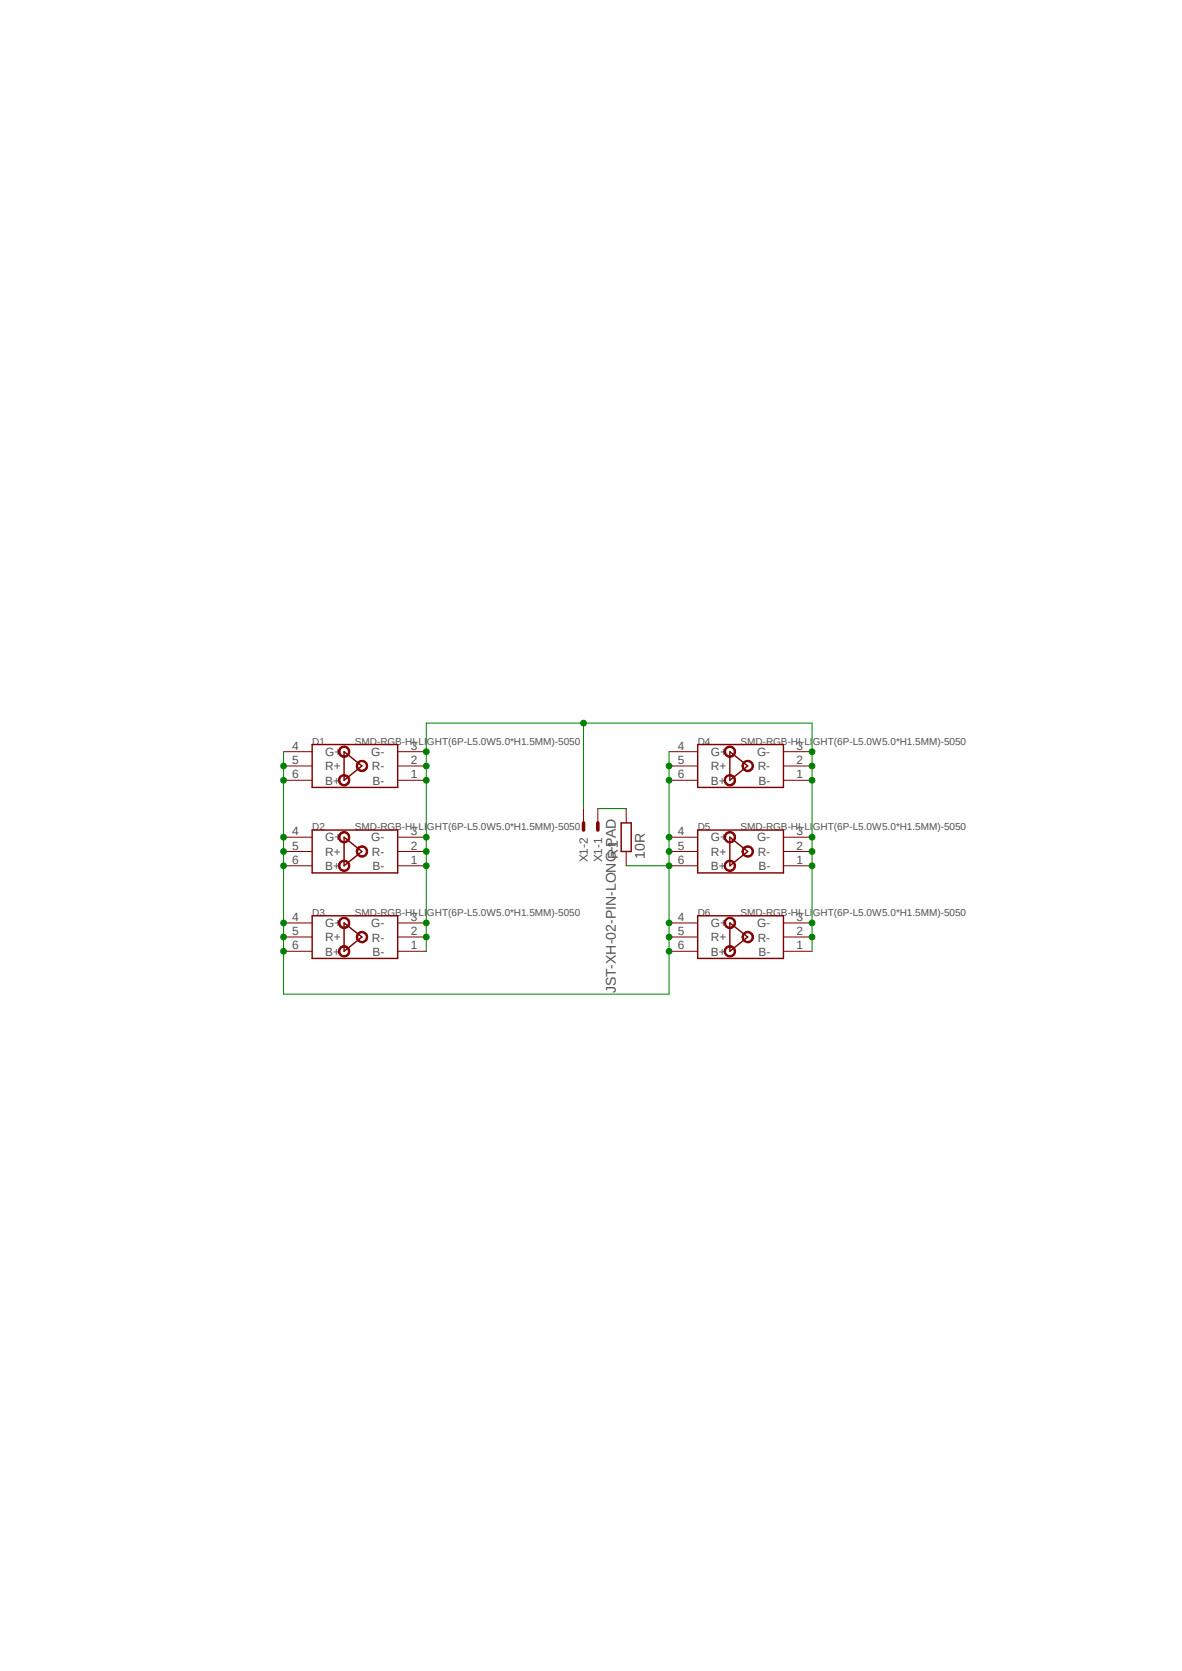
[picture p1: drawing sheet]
<svg xmlns="http://www.w3.org/2000/svg" width="210mm" height="297mm" viewBox="0 0 210 297" stroke-linecap="round" stroke-linejoin="round" font-family="sans-serif">
<path d="M46 127.5l127 50.1M173 127.5l-127 50.1" fill="none" stroke="#fff" stroke-width=".18"/>
<path d="M55.5 132.3h15.2v7.7h-15.2zM61.1 133.6l3.2 2.5-3.2 2.6z" fill="none" stroke="#800000" stroke-width=".25"/>
<path d="M60.5 132.8a1.03 1.03 0 0 1 1.5 .3 1.03 1.03 0 0 1-.6 1.5 1.03 1.03 0 0 1-1.3-1h.3a.77 .77 0 0 1 1-.8 .77 .77 0 0 1 .3 1.2 .77 .77 0 0 1-1.2-.1l-.1-.3h-.3l.1-.4z" fill-rule="evenodd" fill="#800000"/>
<path d="M60.5 132.8a1.03 1.03 0 0 1 1.5 .3 1.03 1.03 0 0 1-.6 1.5 1.03 1.03 0 0 1-1.3-1h.3a.77 .77 0 0 1 1-.8 .77 .77 0 0 1 .3 1.2 .77 .77 0 0 1-1.2-.1l-.1-.3h-.3l.1-.4z" fill="none" stroke="#800000" stroke-width=".18"/>
<path d="M60.5 137.9a1.03 1.03 0 0 1 1.5 .3 1.03 1.03 0 0 1-.6 1.5 1.03 1.03 0 0 1-1.3-1h.3a.77 .77 0 0 1 1-.8 .77 .77 0 0 1 .3 1.2 .77 .77 0 0 1-1.2-.1l-.1-.3h-.3l.1-.4z" fill-rule="evenodd" fill="#800000"/>
<path d="M60.5 137.9a1.03 1.03 0 0 1 1.5 .3 1.03 1.03 0 0 1-.6 1.5 1.03 1.03 0 0 1-1.3-1h.3a.77 .77 0 0 1 1-.8 .77 .77 0 0 1 .3 1.2 .77 .77 0 0 1-1.2-.1l-.1-.3h-.3l.1-.4z" fill="none" stroke="#800000" stroke-width=".18"/>
<path d="M63.6 135.4a1.03 1.03 0 0 1 1.6 .3 1.03 1.03 0 0 1-.6 1.4 1.03 1.03 0 0 1-1.3-1h.2a.77 .77 0 0 1 1-.7 .77 .77 0 0 1 .4 1.2 .77 .77 0 0 1-1.3-.2l-.1-.3h-.2l.1-.4z" fill-rule="evenodd" fill="#800000"/>
<path d="M50.4 136.1h5.1M50.4 133.6h5.1M50.4 138.7h5.1M63.6 135.4a1.03 1.03 0 0 1 1.6 .3 1.03 1.03 0 0 1-.6 1.4 1.03 1.03 0 0 1-1.3-1h.2a.77 .77 0 0 1 1-.7 .77 .77 0 0 1 .4 1.2 .77 .77 0 0 1-1.3-.2l-.1-.3h-.2l.1-.4zM70.7 136.1h5M70.7 133.6h5M70.7 138.7h5" fill="none" stroke="#800000" stroke-width=".18"/>
<path d="M55.5 147.5h15.2v7.7h-15.2zM61.1 148.8l3.2 2.5-3.2 2.6z" fill="none" stroke="#800000" stroke-width=".25"/>
<path d="M60.5 148a1.03 1.03 0 0 1 1.5 .3 1.03 1.03 0 0 1-.6 1.5 1.03 1.03 0 0 1-1.3-1h.3a.77 .77 0 0 1 1-.7 .77 .77 0 0 1 .3 1.2 .77 .77 0 0 1-1.2-.2l-.1-.3h-.3l.1-.4z" fill-rule="evenodd" fill="#800000"/>
<path d="M60.5 148a1.03 1.03 0 0 1 1.5 .3 1.03 1.03 0 0 1-.6 1.5 1.03 1.03 0 0 1-1.3-1h.3a.77 .77 0 0 1 1-.7 .77 .77 0 0 1 .3 1.2 .77 .77 0 0 1-1.2-.2l-.1-.3h-.3l.1-.4z" fill="none" stroke="#800000" stroke-width=".18"/>
<path d="M60.5 153.1a1.03 1.03 0 0 1 1.5 .3 1.03 1.03 0 0 1-.6 1.5 1.03 1.03 0 0 1-1.3-1h.3a.77 .77 0 0 1 1-.8 .77 .77 0 0 1 .3 1.2 .77 .77 0 0 1-1.2-.1l-.1-.3h-.3l.1-.4z" fill-rule="evenodd" fill="#800000"/>
<path d="M60.5 153.1a1.03 1.03 0 0 1 1.5 .3 1.03 1.03 0 0 1-.6 1.5 1.03 1.03 0 0 1-1.3-1h.3a.77 .77 0 0 1 1-.8 .77 .77 0 0 1 .3 1.2 .77 .77 0 0 1-1.2-.1l-.1-.3h-.3l.1-.4z" fill="none" stroke="#800000" stroke-width=".18"/>
<path d="M63.6 150.6a1.03 1.03 0 0 1 1.6 .3 1.03 1.03 0 0 1-.6 1.4 1.03 1.03 0 0 1-1.3-1h.2a.77 .77 0 0 1 1.1-.7 .77 .77 0 0 1 .3 1.2 .77 .77 0 0 1-1.3-.1l-.1-.4h-.2l.1-.4z" fill-rule="evenodd" fill="#800000"/>
<path d="M50.4 151.3h5.1M50.4 148.8h5.1M50.4 153.9h5.1M63.6 150.6a1.03 1.03 0 0 1 1.6 .3 1.03 1.03 0 0 1-.6 1.4 1.03 1.03 0 0 1-1.3-1h.2a.77 .77 0 0 1 1.1-.7 .77 .77 0 0 1 .3 1.2 .77 .77 0 0 1-1.3-.1l-.1-.4h-.2l.1-.4zM70.7 151.3h5M70.7 148.8h5M70.7 153.9h5" fill="none" stroke="#800000" stroke-width=".18"/>
<path d="M55.5 162.8h15.2v7.5h-15.2zM61.1 164l3.2 2.5-3.2 2.6z" fill="none" stroke="#800000" stroke-width=".25"/>
<path d="M60.5 163.3a1.03 1.03 0 0 1 1.5 .3 1.03 1.03 0 0 1-.6 1.4 1.03 1.03 0 0 1-1.3-1h.3a.77 .77 0 0 1 1-.7 .77 .77 0 0 1 .3 1.2 .77 .77 0 0 1-1.2-.2l-.1-.3h-.3l.1-.4z" fill-rule="evenodd" fill="#800000"/>
<path d="M60.5 163.3a1.03 1.03 0 0 1 1.5 .3 1.03 1.03 0 0 1-.6 1.4 1.03 1.03 0 0 1-1.3-1h.3a.77 .77 0 0 1 1-.7 .77 .77 0 0 1 .3 1.2 .77 .77 0 0 1-1.2-.2l-.1-.3h-.3l.1-.4z" fill="none" stroke="#800000" stroke-width=".18"/>
<path d="M60.5 168.3a1.03 1.03 0 0 1 1.5 .3 1.03 1.03 0 0 1-.6 1.5 1.03 1.03 0 0 1-1.3-1h.3a.77 .77 0 0 1 1-.8 .77 .77 0 0 1 .3 1.3 .77 .77 0 0 1-1.2-.2l-.1-.3h-.3z" fill-rule="evenodd" fill="#800000"/>
<path d="M60.5 168.3a1.03 1.03 0 0 1 1.5 .3 1.03 1.03 0 0 1-.6 1.5 1.03 1.03 0 0 1-1.3-1h.3a.77 .77 0 0 1 1-.8 .77 .77 0 0 1 .3 1.3 .77 .77 0 0 1-1.2-.2l-.1-.3h-.3z" fill="none" stroke="#800000" stroke-width=".18"/>
<path d="M63.6 165.8a1.03 1.03 0 0 1 1.6 .3 1.03 1.03 0 0 1-.7 1.5 1.03 1.03 0 0 1-1.2-1.1h.2a.77 .77 0 0 1 1.1-.7 .77 .77 0 0 1 .3 1.2 .77 .77 0 0 1-1.3-.1l-.1-.4h-.2z" fill-rule="evenodd" fill="#800000"/>
<path d="M50.4 166.5h5.1M50.4 164h5.1M50.4 169.1h5.1M63.6 165.8a1.03 1.03 0 0 1 1.6 .3 1.03 1.03 0 0 1-.7 1.5 1.03 1.03 0 0 1-1.2-1.1h.2a.77 .77 0 0 1 1.1-.7 .77 .77 0 0 1 .3 1.2 .77 .77 0 0 1-1.3-.1l-.1-.4h-.2zM70.7 166.5h5M70.7 164h5M70.7 169.1h5" fill="none" stroke="#800000" stroke-width=".18"/>
<path d="M124 132.3h15.2v7.7h-15.2zM129.7 133.6l3.1 2.5-3.1 2.6z" fill="none" stroke="#800000" stroke-width=".25"/>
<path d="M129 132.8a1.03 1.03 0 0 1 1.6 .3 1.03 1.03 0 0 1-.7 1.5 1.03 1.03 0 0 1-1.2-1h.2a.78 .78 0 0 1 1.1-.7 .78 .78 0 0 1 .2 1.3 .78 .78 0 0 1-1.3-.3v-.3h-.2v-.4z" fill-rule="evenodd" fill="#800000"/>
<path d="M129 132.8a1.03 1.03 0 0 1 1.6 .3 1.03 1.03 0 0 1-.7 1.5 1.03 1.03 0 0 1-1.2-1h.2a.78 .78 0 0 1 1.1-.7 .78 .78 0 0 1 .2 1.3 .78 .78 0 0 1-1.3-.3v-.3h-.2v-.4z" fill="none" stroke="#800000" stroke-width=".18"/>
<path d="M129 137.9a1.03 1.03 0 0 1 1.6 .3 1.03 1.03 0 0 1-.7 1.5 1.03 1.03 0 0 1-1.2-1h.2a.78 .78 0 0 1 1.1-.7 .78 .78 0 0 1 .2 1.3 .78 .78 0 0 1-1.3-.3v-.3h-.2v-.4z" fill-rule="evenodd" fill="#800000"/>
<path d="M129 137.9a1.03 1.03 0 0 1 1.6 .3 1.03 1.03 0 0 1-.7 1.5 1.03 1.03 0 0 1-1.2-1h.2a.78 .78 0 0 1 1.1-.7 .78 .78 0 0 1 .2 1.3 .78 .78 0 0 1-1.3-.3v-.3h-.2v-.4z" fill="none" stroke="#800000" stroke-width=".18"/>
<path d="M132.2 135.4a1.03 1.03 0 0 1 1.6 .3 1.03 1.03 0 0 1-.7 1.4 1.03 1.03 0 0 1-1.3-1h.3a.78 .78 0 0 1 1.1-.6 .78 .78 0 0 1 .2 1.3 .78 .78 0 0 1-1.3-.4v-.3h-.3l.1-.4z" fill-rule="evenodd" fill="#800000"/>
<path d="M118.9 136.1h5.1M118.9 133.6h5.1M118.9 138.7h5.1M132.2 135.4a1.03 1.03 0 0 1 1.6 .3 1.03 1.03 0 0 1-.7 1.4 1.03 1.03 0 0 1-1.3-1h.3a.78 .78 0 0 1 1.1-.6 .78 .78 0 0 1 .2 1.3 .78 .78 0 0 1-1.3-.4v-.3h-.3l.1-.4zM139.2 136.1h5.1M139.2 133.6h5.1M139.2 138.7h5.1" fill="none" stroke="#800000" stroke-width=".18"/>
<path d="M124 147.5h15.2v7.7h-15.2zM129.7 148.8l3.1 2.5-3.1 2.6z" fill="none" stroke="#800000" stroke-width=".25"/>
<path d="M129 148a1.03 1.03 0 0 1 1.6 .3 1.03 1.03 0 0 1-.7 1.5 1.03 1.03 0 0 1-1.2-1h.2a.77 .77 0 0 1 1-.7 .77 .77 0 0 1 .4 1.1 .77 .77 0 0 1-1.1 .2l-.3-.3v-.3h-.2v-.4z" fill-rule="evenodd" fill="#800000"/>
<path d="M129 148a1.03 1.03 0 0 1 1.6 .3 1.03 1.03 0 0 1-.7 1.5 1.03 1.03 0 0 1-1.2-1h.2a.77 .77 0 0 1 1-.7 .77 .77 0 0 1 .4 1.1 .77 .77 0 0 1-1.1 .2l-.3-.3v-.3h-.2v-.4z" fill="none" stroke="#800000" stroke-width=".18"/>
<path d="M129 153.1a1.03 1.03 0 0 1 1.6 .3 1.03 1.03 0 0 1-.7 1.5 1.03 1.03 0 0 1-1.2-1h.2a.78 .78 0 0 1 1.1-.7 .78 .78 0 0 1 .2 1.3 .78 .78 0 0 1-1.3-.3v-.3h-.2v-.4z" fill-rule="evenodd" fill="#800000"/>
<path d="M129 153.1a1.03 1.03 0 0 1 1.6 .3 1.03 1.03 0 0 1-.7 1.5 1.03 1.03 0 0 1-1.2-1h.2a.78 .78 0 0 1 1.1-.7 .78 .78 0 0 1 .2 1.3 .78 .78 0 0 1-1.3-.3v-.3h-.2v-.4z" fill="none" stroke="#800000" stroke-width=".18"/>
<path d="M132.2 150.6a1.03 1.03 0 0 1 1.6 .3 1.03 1.03 0 0 1-.7 1.4 1.03 1.03 0 0 1-1.3-1h.3a.78 .78 0 0 1 1-.7 .78 .78 0 0 1 .4 1.1 .78 .78 0 0 1-1.2 .2l-.2-.2v-.4h-.3l.1-.4z" fill-rule="evenodd" fill="#800000"/>
<path d="M118.9 151.3h5.1M118.9 148.8h5.1M118.9 153.9h5.1M132.2 150.6a1.03 1.03 0 0 1 1.6 .3 1.03 1.03 0 0 1-.7 1.4 1.03 1.03 0 0 1-1.3-1h.3a.78 .78 0 0 1 1-.7 .78 .78 0 0 1 .4 1.1 .78 .78 0 0 1-1.2 .2l-.2-.2v-.4h-.3l.1-.4zM139.2 151.3h5.1M139.2 148.8h5.1M139.2 153.9h5.1" fill="none" stroke="#800000" stroke-width=".18"/>
<path d="M124 162.8h15.2v7.5h-15.2zM129.7 164l3.1 2.5-3.1 2.6z" fill="none" stroke="#800000" stroke-width=".25"/>
<path d="M129 163.3a1.03 1.03 0 0 1 1.6 .3 1.03 1.03 0 0 1-.7 1.4 1.03 1.03 0 0 1-1.2-1h.2a.78 .78 0 0 1 1.1-.6 .78 .78 0 0 1 .2 1.3 .78 .78 0 0 1-1.3-.4v-.3h-.2v-.4z" fill-rule="evenodd" fill="#800000"/>
<path d="M129 163.3a1.03 1.03 0 0 1 1.6 .3 1.03 1.03 0 0 1-.7 1.4 1.03 1.03 0 0 1-1.2-1h.2a.78 .78 0 0 1 1.1-.6 .78 .78 0 0 1 .2 1.3 .78 .78 0 0 1-1.3-.4v-.3h-.2v-.4z" fill="none" stroke="#800000" stroke-width=".18"/>
<path d="M129 168.3a1.03 1.03 0 0 1 1.6 .3 1.03 1.03 0 0 1-.7 1.5 1.03 1.03 0 0 1-1.2-1h.2a.78 .78 0 0 1 1.1-.6 .78 .78 0 0 1 .2 1.2 .78 .78 0 0 1-1.3-.3v-.3h-.2z" fill-rule="evenodd" fill="#800000"/>
<path d="M129 168.3a1.03 1.03 0 0 1 1.6 .3 1.03 1.03 0 0 1-.7 1.5 1.03 1.03 0 0 1-1.2-1h.2a.78 .78 0 0 1 1.1-.6 .78 .78 0 0 1 .2 1.2 .78 .78 0 0 1-1.3-.3v-.3h-.2z" fill="none" stroke="#800000" stroke-width=".18"/>
<path d="M132.2 165.8a1.03 1.03 0 0 1 1.6 .3 1.03 1.03 0 0 1-.7 1.5 1.03 1.03 0 0 1-1.3-1.1h.3a.78 .78 0 0 1 1.1-.6 .78 .78 0 0 1 .2 1.3 .78 .78 0 0 1-1.3-.3v-.4h-.3z" fill-rule="evenodd" fill="#800000"/>
<path d="M103.7 143.7v2.6M106.2 143.7v2.6M111.3 143.7v2.6M111.3 151.3v2.6M118.9 166.5h5.1M118.9 164h5.1M118.9 169.1h5.1M132.2 165.8a1.03 1.03 0 0 1 1.6 .3 1.03 1.03 0 0 1-.7 1.5 1.03 1.03 0 0 1-1.3-1.1h.3a.78 .78 0 0 1 1.1-.6 .78 .78 0 0 1 .2 1.3 .78 .78 0 0 1-1.3-.3v-.4h-.3zM139.2 166.5h5.1M139.2 164h5.1M139.2 169.1h5.1" fill="none" stroke="#800000" stroke-width=".18"/>
<path d="M103.7 146.3v1.2M106.2 146.3v1.2" fill="none" stroke="#800000" stroke-width=".63"/>
<path d="M110.4 146.3h1.7v5h-1.7z" fill="none" stroke="#800000" stroke-width=".25"/>
<path d="M118.9 133.6v5.1" fill="none" stroke="#008000" stroke-width=".18"/>
<circle cx="118.9" cy="136.1" r=".51" fill="#008000"/>
<circle cx="118.9" cy="136.1" r=".51" fill="none" stroke="#008000" stroke-width=".18"/>
<circle cx="118.9" cy="138.7" r=".51" fill="#008000"/>
<g fill="none" stroke="#008000" stroke-width=".18">
<path d="M118.9 138.7v12.6"/>
<circle cx="118.9" cy="138.7" r=".51"/>
</g>
<circle cx="118.9" cy="148.8" r=".51" fill="#008000"/>
<g fill="none" stroke="#008000" stroke-width=".18">
<path d="M118.9 151.3v2.6"/>
<circle cx="118.9" cy="148.8" r=".51"/>
</g>
<circle cx="118.9" cy="151.3" r=".51" fill="#008000"/>
<g fill="none" stroke="#008000" stroke-width=".18">
<path d="M118.9 153.9v10.1"/>
<circle cx="118.9" cy="151.3" r=".51"/>
</g>
<circle cx="118.9" cy="153.9" r=".51" fill="#008000"/>
<g fill="none" stroke="#008000" stroke-width=".18">
<path d="M118.9 164v2.5"/>
<circle cx="118.9" cy="153.9" r=".51"/>
</g>
<circle cx="118.9" cy="164" r=".51" fill="#008000"/>
<g fill="none" stroke="#008000" stroke-width=".18">
<path d="M118.9 166.5v2.6"/>
<circle cx="118.9" cy="164" r=".51"/>
</g>
<circle cx="118.9" cy="166.5" r=".51" fill="#008000"/>
<g fill="none" stroke="#008000" stroke-width=".18">
<path d="M118.9 169.1v7.6"/>
<circle cx="118.9" cy="166.5" r=".51"/>
</g>
<circle cx="118.9" cy="169.1" r=".51" fill="#008000"/>
<g fill="none" stroke="#008000" stroke-width=".18">
<path d="M50.4 133.6v5.1M50.4 176.7h68.5"/>
<circle cx="118.9" cy="169.1" r=".51"/>
</g>
<circle cx="50.4" cy="136.1" r=".51" fill="#008000"/>
<g fill="none" stroke="#008000" stroke-width=".18">
<path d="M50.4 138.7v10.1"/>
<circle cx="50.4" cy="136.1" r=".51"/>
</g>
<circle cx="50.4" cy="138.7" r=".51" fill="#008000"/>
<g fill="none" stroke="#008000" stroke-width=".18">
<path d="M50.4 148.8v2.5"/>
<circle cx="50.4" cy="138.7" r=".51"/>
</g>
<circle cx="50.4" cy="148.8" r=".51" fill="#008000"/>
<g fill="none" stroke="#008000" stroke-width=".18">
<path d="M50.4 151.3v2.6"/>
<circle cx="50.4" cy="148.8" r=".51"/>
</g>
<circle cx="50.4" cy="151.3" r=".51" fill="#008000"/>
<g fill="none" stroke="#008000" stroke-width=".18">
<path d="M50.4 153.9v10.1"/>
<circle cx="50.4" cy="151.3" r=".51"/>
</g>
<circle cx="50.4" cy="153.9" r=".51" fill="#008000"/>
<g fill="none" stroke="#008000" stroke-width=".18">
<path d="M50.4 164v2.5"/>
<circle cx="50.4" cy="153.9" r=".51"/>
</g>
<circle cx="50.4" cy="164" r=".51" fill="#008000"/>
<g fill="none" stroke="#008000" stroke-width=".18">
<path d="M50.4 166.5v2.6"/>
<circle cx="50.4" cy="164" r=".51"/>
</g>
<circle cx="50.4" cy="166.5" r=".51" fill="#008000"/>
<g fill="none" stroke="#008000" stroke-width=".18">
<path d="M50.4 169.1v7.6"/>
<circle cx="50.4" cy="166.5" r=".51"/>
</g>
<circle cx="50.4" cy="169.1" r=".51" fill="#008000"/>
<g fill="none" stroke="#008000" stroke-width=".18">
<path d="M144.3 133.6v5.1M111.3 153.9h7.6"/>
<circle cx="50.4" cy="169.1" r=".51"/>
</g>
<circle cx="144.3" cy="136.1" r=".51" fill="#008000"/>
<g fill="none" stroke="#008000" stroke-width=".18">
<path d="M144.3 138.7v10.1"/>
<circle cx="144.3" cy="136.1" r=".51"/>
</g>
<circle cx="144.3" cy="138.7" r=".51" fill="#008000"/>
<g fill="none" stroke="#008000" stroke-width=".18">
<path d="M144.3 148.8v2.5"/>
<circle cx="144.3" cy="138.7" r=".51"/>
</g>
<circle cx="144.3" cy="148.8" r=".51" fill="#008000"/>
<g fill="none" stroke="#008000" stroke-width=".18">
<path d="M144.3 151.3v2.6"/>
<circle cx="144.3" cy="148.8" r=".51"/>
</g>
<circle cx="144.3" cy="151.3" r=".51" fill="#008000"/>
<g fill="none" stroke="#008000" stroke-width=".18">
<path d="M144.3 153.9v10.1"/>
<circle cx="144.3" cy="151.3" r=".51"/>
</g>
<circle cx="144.3" cy="153.9" r=".51" fill="#008000"/>
<g fill="none" stroke="#008000" stroke-width=".18">
<path d="M144.3 164v2.5"/>
<circle cx="144.3" cy="153.9" r=".51"/>
</g>
<circle cx="144.3" cy="164" r=".51" fill="#008000"/>
<g fill="none" stroke="#008000" stroke-width=".18">
<path d="M144.3 166.5v2.6"/>
<circle cx="144.3" cy="164" r=".51"/>
</g>
<circle cx="144.3" cy="166.5" r=".51" fill="#008000"/>
<g fill="none" stroke="#008000" stroke-width=".18">
<path d="M144.3 128.5v5.1"/>
<circle cx="144.3" cy="166.5" r=".51"/>
</g>
<circle cx="144.3" cy="133.6" r=".51" fill="#008000"/>
<g fill="none" stroke="#008000" stroke-width=".18">
<path d="M75.7 128.5h68.6M75.7 164v5.1"/>
<circle cx="144.3" cy="133.6" r=".51"/>
</g>
<circle cx="75.7" cy="166.5" r=".51" fill="#008000"/>
<g fill="none" stroke="#008000" stroke-width=".18">
<path d="M75.7 148.8v5.1"/>
<circle cx="75.7" cy="166.5" r=".51"/>
</g>
<circle cx="75.7" cy="151.3" r=".51" fill="#008000"/>
<g fill="none" stroke="#008000" stroke-width=".18">
<path d="M75.7 153.9v10.1"/>
<circle cx="75.7" cy="151.3" r=".51"/>
</g>
<circle cx="75.7" cy="164" r=".51" fill="#008000"/>
<circle cx="75.7" cy="164" r=".51" fill="none" stroke="#008000" stroke-width=".18"/>
<circle cx="75.7" cy="153.9" r=".51" fill="#008000"/>
<g fill="none" stroke="#008000" stroke-width=".18">
<path d="M75.7 133.6v5.1"/>
<circle cx="75.7" cy="153.9" r=".51"/>
</g>
<circle cx="75.7" cy="136.1" r=".51" fill="#008000"/>
<g fill="none" stroke="#008000" stroke-width=".18">
<path d="M75.7 138.7v10.1"/>
<circle cx="75.7" cy="136.1" r=".51"/>
</g>
<circle cx="75.7" cy="148.8" r=".51" fill="#008000"/>
<circle cx="75.7" cy="148.8" r=".51" fill="none" stroke="#008000" stroke-width=".18"/>
<circle cx="75.7" cy="138.7" r=".51" fill="#008000"/>
<g fill="none" stroke="#008000" stroke-width=".18">
<path d="M75.7 128.5v5.1"/>
<circle cx="75.7" cy="138.7" r=".51"/>
</g>
<circle cx="75.7" cy="133.6" r=".51" fill="#008000"/>
<g fill="none" stroke="#008000" stroke-width=".18">
<path d="M103.7 128.5v15.2"/>
<circle cx="75.7" cy="133.6" r=".51"/>
</g>
<circle cx="103.7" cy="128.5" r=".51" fill="#008000"/>
<g fill="none" stroke="#008000" stroke-width=".18">
<path d="M106.2 143.7h5.1"/>
<circle cx="103.7" cy="128.5" r=".51"/>
</g>
<g font-size="2.5" fill="#505050">
<text x="109.8" y="152.6" transform="rotate(-90 109.8 152.6)">R1</text>
<text x="114.6" y="152.6" transform="rotate(-90 114.6 152.6)">10R</text>
<text x="109.4" y="176.5" transform="rotate(-90 109.4 176.5)">JST-XH-02-PIN-LONG-PAD</text>
</g>
<g font-size="2.1" fill="#505050">
<text x="51.9" y="135.8">5</text>
<text x="51.9" y="133.2">4</text>
<text x="57.8" y="136.9">R+</text>
<text x="57.8" y="134.4">G+</text>
<text x="66" y="134.4">G-</text>
<text x="66.1" y="136.9">R-</text>
<text x="73" y="135.8">2</text>
<text x="73" y="133.2">3</text>
<text x="120.4" y="135.8">5</text>
<text x="120.4" y="133.2">4</text>
<text x="126.3" y="136.9">R+</text>
<text x="126.3" y="134.4">G+</text>
<text x="134.5" y="134.4">G-</text>
<text x="134.6" y="136.9">R-</text>
<text x="141.5" y="135.8">2</text>
<text x="141.5" y="133.2">3</text>
<text x="51.9" y="138.3">6</text>
<text x="57.8" y="139.4">B+</text>
<text x="66.2" y="139.4">B-</text>
<text x="73" y="138.3">1</text>
<text x="120.4" y="138.3">6</text>
<text x="126.3" y="139.4">B+</text>
<text x="134.7" y="139.4">B-</text>
<text x="141.5" y="138.3">1</text>
<text x="51.9" y="148.5">4</text>
<text x="57.8" y="149.6">G+</text>
<text x="66" y="149.6">G-</text>
<text x="73" y="148.5">3</text>
<text x="120.4" y="148.5">4</text>
<text x="126.3" y="149.6">G+</text>
<text x="134.5" y="149.6">G-</text>
<text x="141.5" y="148.5">3</text>
<text x="51.9" y="151">5</text>
<text x="51.9" y="153.5">6</text>
<text x="57.8" y="152.1">R+</text>
<text x="57.8" y="154.6">B+</text>
<text x="66.1" y="152.1">R-</text>
<text x="66.2" y="154.6">B-</text>
<text x="73" y="151">2</text>
<text x="73" y="153.5">1</text>
<text x="104.4" y="153.3" transform="rotate(-90 104.4 153.3)">X1-2</text>
<text x="107" y="153.3" transform="rotate(-90 107 153.3)">X1-1</text>
<text x="120.4" y="151">5</text>
<text x="120.4" y="153.5">6</text>
<text x="126.3" y="152.1">R+</text>
<text x="126.3" y="154.6">B+</text>
<text x="134.6" y="152.1">R-</text>
<text x="134.7" y="154.6">B-</text>
<text x="141.5" y="151">2</text>
<text x="141.5" y="153.5">1</text>
<text x="51.9" y="166.2">5</text>
<text x="51.9" y="163.7">4</text>
<text x="57.8" y="167.3">R+</text>
<text x="57.8" y="164.8">G+</text>
<text x="66" y="164.8">G-</text>
<text x="66.1" y="167.3">R-</text>
<text x="73" y="166.2">2</text>
<text x="73" y="163.7">3</text>
<text x="120.4" y="166.2">5</text>
<text x="120.4" y="163.7">4</text>
<text x="126.3" y="167.3">R+</text>
<text x="126.3" y="164.8">G+</text>
<text x="134.5" y="164.8">G-</text>
<text x="134.6" y="167.3">R-</text>
<text x="141.5" y="166.2">2</text>
<text x="141.5" y="163.7">3</text>
<text x="51.9" y="168.7">6</text>
<text x="57.8" y="169.8">B+</text>
<text x="66.2" y="169.8">B-</text>
<text x="73" y="168.7">1</text>
<text x="120.4" y="168.7">6</text>
<text x="126.3" y="169.8">B+</text>
<text x="134.7" y="169.8">B-</text>
<text x="141.5" y="168.7">1</text>
</g>
<g font-size="1.8" fill="#505050">
<text x="55.5" y="132.3">D1</text>
<text x="63" y="132.3">SMD-RGB-HI-LIGHT(6P-L5.0W5.0*H1.5MM)-5050</text>
<text x="124" y="132.3">D4</text>
<text x="131.6" y="132.3">SMD-RGB-HI-LIGHT(6P-L5.0W5.0*H1.5MM)-5050</text>
<text x="55.5" y="147.5">D2</text>
<text x="63" y="147.5">SMD-RGB-HI-LIGHT(6P-L5.0W5.0*H1.5MM)-5050</text>
<text x="124" y="147.5">D5</text>
<text x="131.6" y="147.5">SMD-RGB-HI-LIGHT(6P-L5.0W5.0*H1.5MM)-5050</text>
<text x="55.5" y="162.8">D3</text>
<text x="63" y="162.8">SMD-RGB-HI-LIGHT(6P-L5.0W5.0*H1.5MM)-5050</text>
<text x="124" y="162.8">D6</text>
<text x="131.6" y="162.8">SMD-RGB-HI-LIGHT(6P-L5.0W5.0*H1.5MM)-5050</text>
</g>
</svg>
